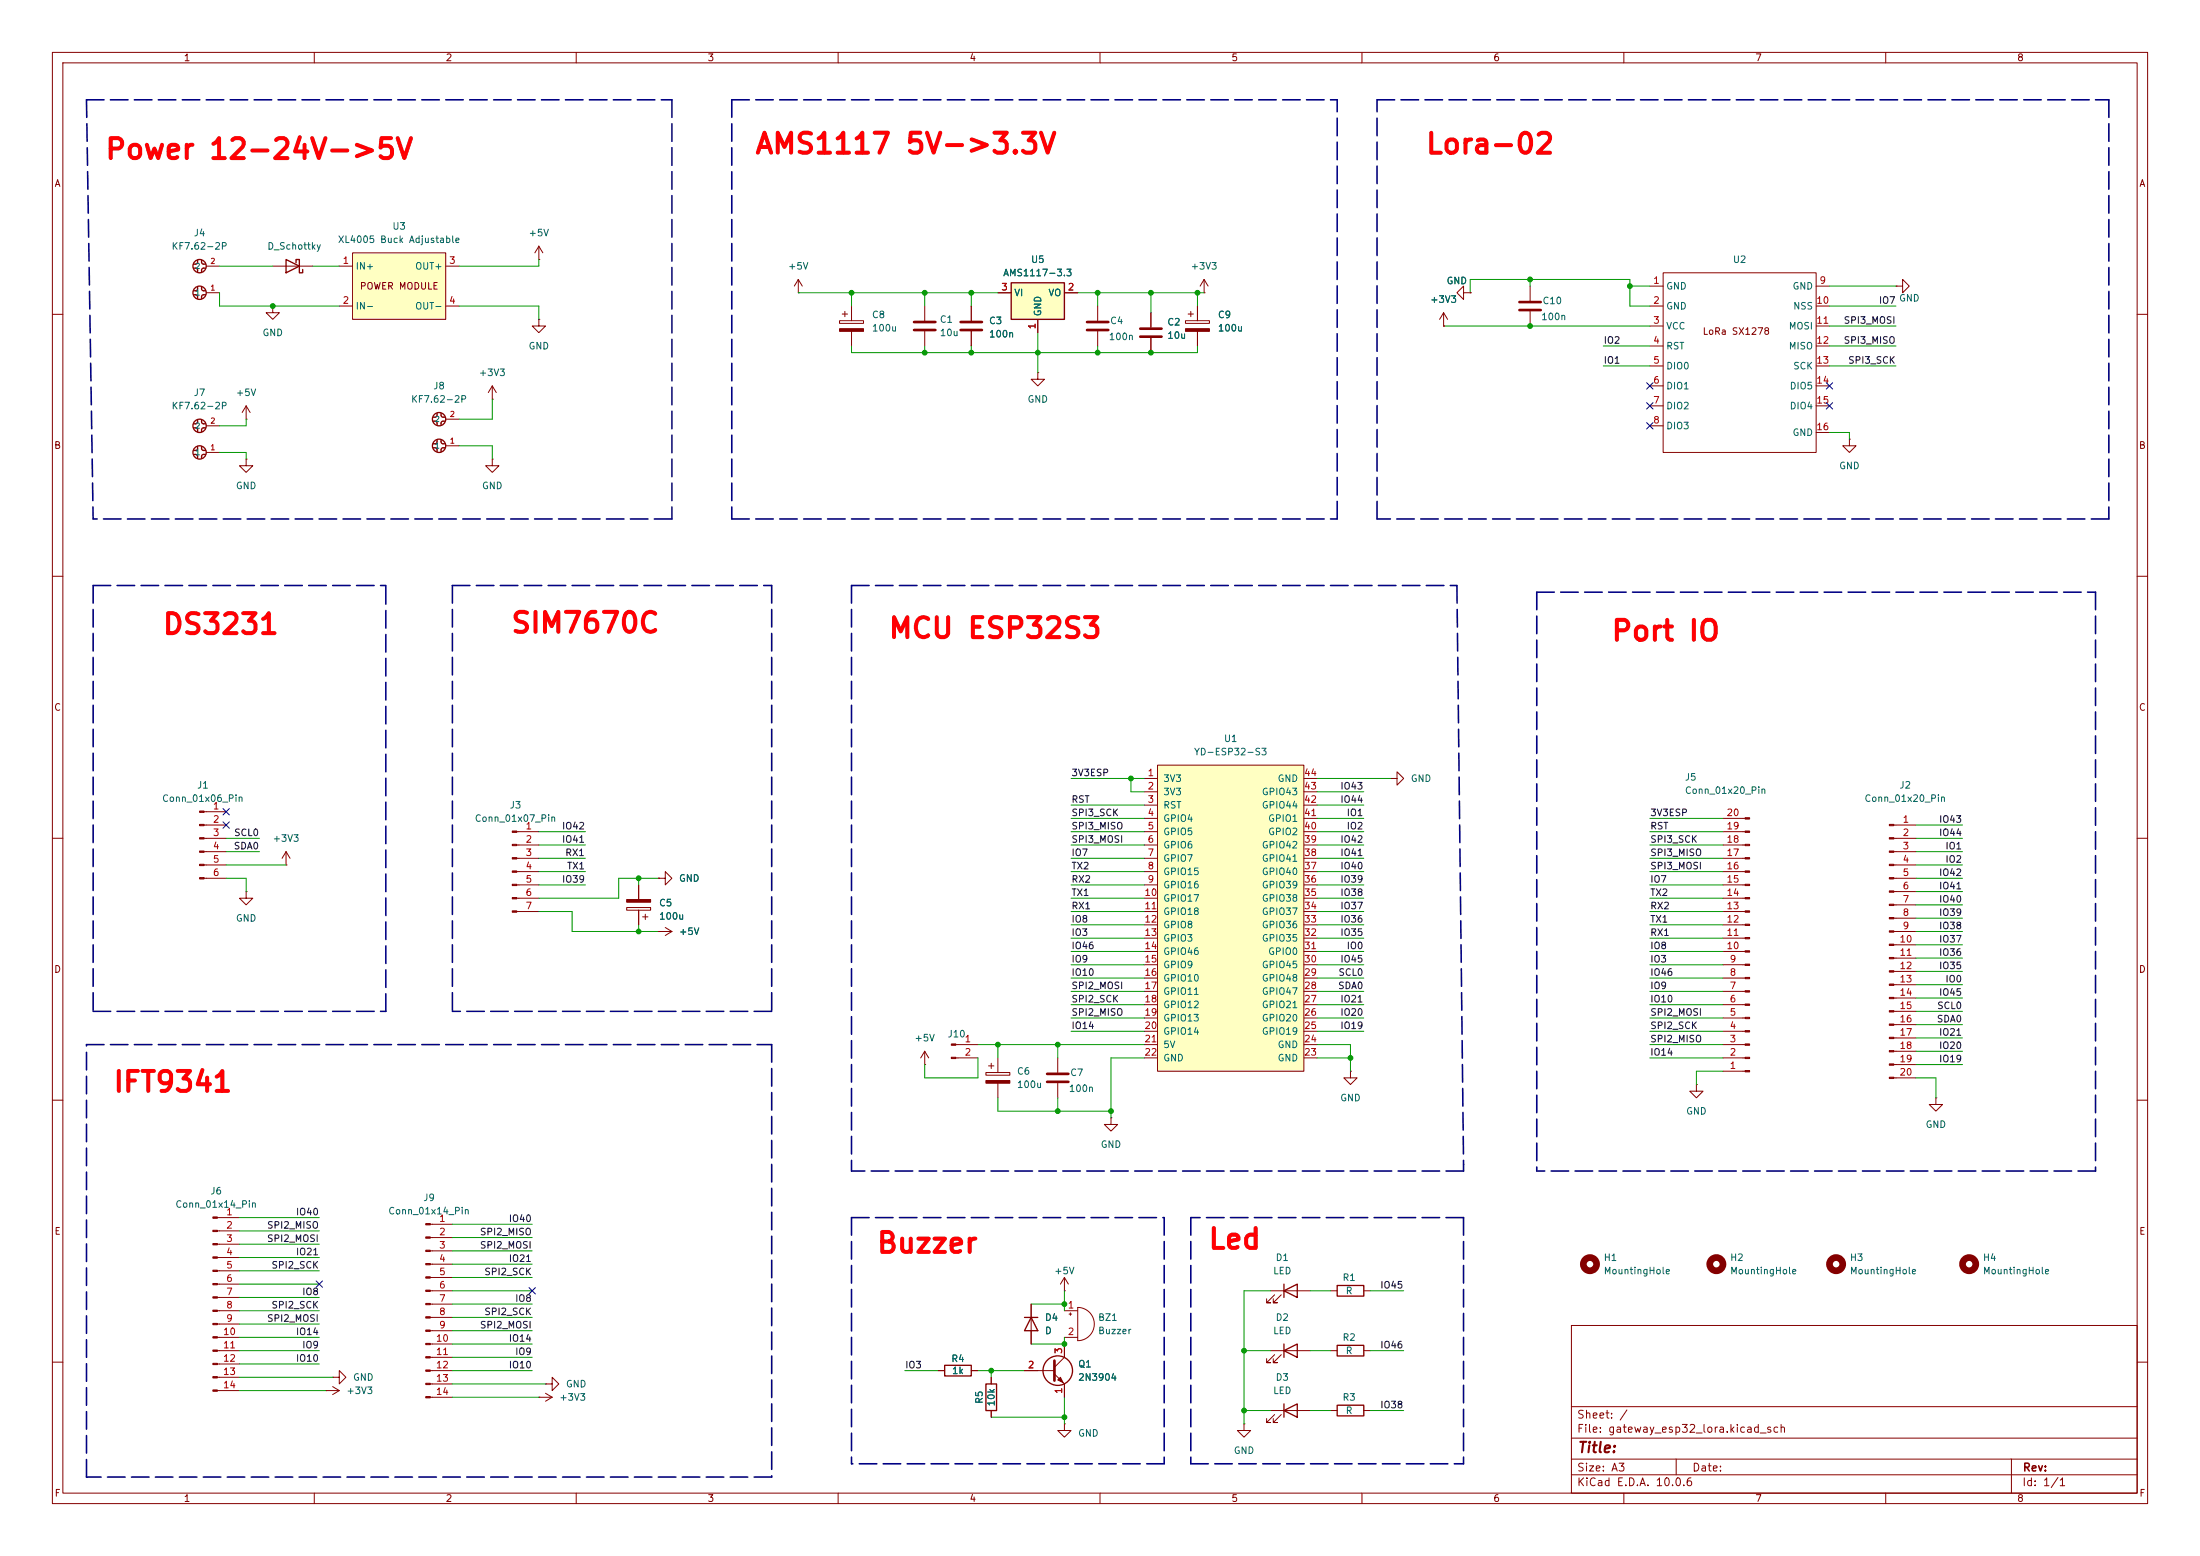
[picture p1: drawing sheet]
<svg xmlns="http://www.w3.org/2000/svg" width="420mm" height="297mm" viewBox="0 0 420 297" stroke-linecap="round" stroke-linejoin="round" font-family="sans-serif">
<g fill="none" stroke="#840000" stroke-width=".19">
<path d="M10 10h400v277h-400zM12 12h396v273h-396zM60 10v2M110 10v2M160 10v2M210 10v2M260 10v2M310 10v2M360 10v2M39.4 55.9h2.5M39.4 50.8h2.5M10 60h2"/>
<path d="M408 60h2M47 87.6v1.3h1.3l-1.3 1.3-1.3-1.3h1.3M47 87.6h.1M10 110h2M408 110h2M10 160h2M408 160h2M10 210h2M323.8 207v1.3h1.3l-1.3 1.3-1.2-1.3h1.2M323.8 207h.1M408 210h2M300 253h108v32h-108z"/>
<path d="M10 260h2M300 278.5h108M300 274.5h108M300 268.5h108M320 278.5v3M384 278.5v6.5M408 260h2M60 285v2M110 285v2M160 285v2M210 285v2M260 285v2"/>
<path d="M300 281.5h108M310 285v2M360 285v2"/>
</g>
<g fill="none" stroke="#840000" stroke-width=".25">
<path d="M37 56.3l.6 .1 .1 .6M37 51.2l.6 .1 .1 .6M37.7 54.7l-.1 .7-.6 .1M37.7 49.7l-.1 .6-.6 .1M38.5 54.7l.1 .7 .6 .1M38.5 49.7l.1 .6 .6 .1M39.2 56.3l-.6 .1-.1 .6M39.2 51.2l-.6 .1-.1 .6"/>
<circle cx="38.1" cy="55.9" r="1.27"/>
<circle cx="38.1" cy="50.8" r="1.27"/>
</g>
<path d="M67.3 48.3h17.8v12.7h-17.8z" fill="#ffffc2"/>
<g fill="none" stroke="#840000" stroke-width=".19">
<path d="M52.1 58.4v1.3h1.2l-1.2 1.3-1.3-1.3h1.3M52.1 58.4h.1M52.1 50.8h7.6M64.8 50.8h2.5M64.8 58.4h2.5M67.3 48.3h17.8v12.7h-17.8zM85.1 50.8h2.5M85.1 58.4h2.5M229.9 55.9h.1M229.9 53.3l-.8 1.3M229.9 53.3l.7 1.3M229.9 53.3v2.6"/>
<path d="M292.1 54.6v2.8M292.1 59.4v2.8M315 58.4h2.5M315 54.6h2.5M317.5 52.1h29.2v34.3h-29.2zM346.7 58.4h2.5M346.7 54.6h2.5M361.9 54.6h1.3v-1.3l1.3 1.3-1.3 1.3v-1.3M361.9 54.6h.1M47 77.5l-.8 1.2M47 77.5l.8 1.2M47 77.5v2.5"/>
<path d="M315 62.2h2.5M315 66h2.5M315 69.9h2.5M315 73.7h2.5M315 77.5h2.5M346.7 62.2h2.5M346.7 66h2.5M346.7 69.9h2.5M346.7 73.7h2.5M346.7 77.5h2.5M39.4 81.3h2.5M39.4 86.4h2.5"/>
<path d="M47 80h.1M85.1 85.1h2.5M85.1 80h2.5M315 81.3h2.5M346.7 82.6h2.5M125.7 177.8h.1M125.7 167.6h1.3v-1.2l1.3 1.2-1.3 1.3v-1.3M125.7 167.6h.1M125.7 177.8h2.6M127 177l1.3 .8M128.3 177.8l-1.3 .8M41.5 232.4h4.2"/>
<path d="M41.5 234.9h4.2M41.5 237.5h4.2M82.1 233.7h4.3M82.1 236.2h4.3M82.1 238.8h4.3M41.5 240h4.2M41.5 242.6h4.2M41.5 245.1h4.2M41.5 247.6h4.2M41.5 250.2h4.2M41.5 252.7h4.2M41.5 255.3h4.2"/>
<path d="M41.5 257.8h4.2M82.1 241.3h4.3M82.1 243.8h4.3M82.1 246.4h4.3M82.1 248.9h4.3M82.1 251.5h4.3M82.1 254h4.3M82.1 256.5h4.3M82.1 259.1h4.3M242.6 246.4h7.6M243.3 247.1l-1.5 1.6h.8h-.8v-.8M244.6 247.1l-1.5 1.6h.7h-.7v-.8"/>
<path d="M254 246.4h1.3M260.3 246.4h1.3M41.5 260.3h4.2M41.5 262.9h4.2M41.5 265.4h4.2M62.2 265.4h.1M62.2 265.4h2.6M63.5 262.9h1.3v-1.3l1.2 1.3-1.2 1.3v-1.3M63.5 262.9h.1M63.5 264.7l1.3 .7M64.8 265.4l-1.3 .8M82.1 261.6h4.3"/>
<path d="M82.1 264.2h4.3M82.1 266.7h4.3M102.9 266.7h.1M102.9 266.7h2.5M104.1 264.2h1.3v-1.3l1.3 1.3-1.3 1.2v-1.2M104.1 264.2h.1M104.1 265.9l1.3 .8M105.4 266.7l-1.3 .8"/>
</g>
<g fill="none" stroke="#840000" stroke-width=".25">
<path d="M54.6 49.5l2.5 1.3-2.5 1.3zM56.5 50.2v-.7h.6v2.6h.7v-.7M83.4 78.9l-.1 .6-.6 .1M84.2 78.9l.1 .6 .7 .1M37 86.7l.6 .2 .1 .6M37 81.7l.6 .1 .1 .6M37.7 85.2l-.1 .7-.6 .1M37.7 80.1l-.1 .7-.6 .1M38.5 85.2l.1 .7 .6 .1M38.5 80.1l.1 .7 .6 .1M39.2 86.7l-.6 .2-.1 .6M39.2 81.7l-.6 .1-.1 .6"/>
<path d="M82.7 85.5l.6 .1 .1 .6M82.7 80.4l.6 .1 .1 .7M83.4 83.9l-.1 .7-.6 .1M84.2 83.9l.1 .7 .7 .1M85 85.5l-.7 .1-.1 .6M85 80.4l-.7 .1-.1 .7M245.1 246.4l2.5-1.3v2.5zM245.1 245.1v2.5M255.3 245.4h5v2h-5z"/>
<circle cx="38.1" cy="86.4" r="1.27"/>
<circle cx="38.1" cy="81.3" r="1.27"/>
<circle cx="83.8" cy="80" r="1.27"/>
<circle cx="83.8" cy="85.1" r="1.27"/>
</g>
<g fill="#840000" stroke="#840000" stroke-width=".19">
<path d="M40.6 232.3h.9v.2h-.9z"/>
<path d="M40.6 234.8h.9v.3h-.9z"/>
<path d="M40.6 237.4h.9v.2h-.9z"/>
<path d="M40.6 239.9h.9v.3h-.9z"/>
<path d="M40.6 242.4h.9v.3h-.9z"/>
<path d="M40.6 245h.9v.2h-.9z"/>
<path d="M40.6 247.5h.9v.3h-.9z"/>
<path d="M40.6 250.1h.9v.2h-.9z"/>
<path d="M40.6 252.6h.9v.3h-.9z"/>
<path d="M40.6 255.1h.9v.3h-.9z"/>
<path d="M40.6 257.7h.9v.2h-.9z"/>
<path d="M40.6 260.2h.9v.3h-.9z"/>
<path d="M40.6 262.8h.9v.2h-.9z"/>
<path d="M40.6 265.3h.9v.3h-.9z"/>
<path d="M81.3 233.6h.8v.2h-.8z"/>
<path d="M81.3 236.1h.8v.2h-.8z"/>
<path d="M81.3 238.6h.8v.3h-.8z"/>
<path d="M81.3 241.2h.8v.2h-.8z"/>
<path d="M81.3 243.7h.8v.3h-.8z"/>
<path d="M81.3 246.3h.8v.2h-.8z"/>
<path d="M81.3 248.8h.8v.2h-.8z"/>
<path d="M81.3 251.3h.8v.3h-.8z"/>
<path d="M81.3 253.9h.8v.2h-.8z"/>
<path d="M81.3 256.4h.8v.3h-.8z"/>
<path d="M81.3 259h.8v.2h-.8z"/>
<path d="M81.3 261.5h.8v.2h-.8z"/>
<path d="M81.3 264h.8v.3h-.8z"/>
<path d="M81.3 266.6h.8v.2h-.8z"/>
</g>
<path d="M290.1 57.7h4M290.1 59.2h4" fill="none" stroke="#840000" stroke-width=".51"/>
<path d="M193 54h10.2v7h-10.2z" fill="#ffffc2"/>
<path d="M193 54h10.2v7h-10.2zM195.6 251.5h2.5M196.8 251.5l1.3 2.5h-2.5zM245.1 257.8l2.5-1.3v2.6zM245.1 256.5v2.6" fill="none" stroke="#840000" stroke-width=".25"/>
<g fill="none" stroke="#840000" stroke-width=".19">
<path d="M152.4 55.9h.1M152.4 53.3l-.8 1.3M152.4 53.3l.8 1.3M152.4 53.3v2.6M160.8 59.9h1M161.3 59.4v1.1M162.6 58.4v2.8M190.5 55.9h2.5M203.2 55.9h2.5M94 76.2h.1M94 73.7l-.8 1.2M94 73.7l.7 1.2"/>
<path d="M94 73.7v2.5M160.3 61.2h4.5v.5h-4.5zM162.6 63.2v2.8M198.1 61v2.5M39 154.9h4.2M39 157.5h4.2M98.7 158.8h4.2M39 160h4.2M39 162.6h4.2M39 165.1h4.2M39 167.6h4.2M47 170.2v1.3h1.3l-1.3 1.2-1.3-1.2h1.3"/>
<path d="M47 170.2h.1M54.6 165.1h.1M54.6 162.6l-.8 1.2M54.6 162.6l.8 1.2M54.6 162.6v2.5M98.7 161.3h4.2M98.7 163.8h4.2M98.7 166.4h4.2M98.7 168.9h4.2M98.7 171.5h4.2M98.7 174h4.2M119.6 173.2h4.6v.5h-4.6z"/>
<path d="M121.9 168.9v2.8M121.9 173.7v2.8M122.7 175h1M123.2 174.5v1M188.2 204.7h4.6v.5h-4.6zM188.7 203.5h1M189.2 202.9v1.1M190.5 201.9v2.8M190.5 206.8v2.8M201.9 201.9v2.8M201.9 206.8v2.8M212.1 213.4v1.2h1.3l-1.3 1.3-1.3-1.3h1.3"/>
<path d="M212.1 213.4h.1M196.8 248.9v7.6M203.2 246.4h.1M203.2 243.8l-.8 1.3M203.2 243.8l.8 1.3M203.2 243.8v2.6M242.6 257.8h7.6M243.3 258.6l-1.5 1.5h.8h-.8v-.8M244.6 258.6l-1.5 1.5h.7h-.7v-.8"/>
</g>
<g fill="#840000" stroke="#840000" stroke-width=".19">
<path d="M160.3 62.7h4.5v.5h-4.5z"/>
<path d="M119.6 171.7h4.6v.5h-4.6z"/>
<path d="M38.1 154.8h.9v.3h-.9z"/>
<path d="M38.1 157.4h.9v.2h-.9z"/>
<path d="M38.1 159.9h.9v.2h-.9z"/>
<path d="M38.1 162.4h.9v.3h-.9z"/>
<path d="M38.1 165h.9v.2h-.9z"/>
<path d="M38.1 167.5h.9v.3h-.9z"/>
<path d="M97.8 158.6h.9v.3h-.9z"/>
<path d="M97.8 161.2h.9v.2h-.9z"/>
<path d="M97.8 163.7h.9v.3h-.9z"/>
<path d="M97.8 166.2h.9v.3h-.9z"/>
<path d="M97.8 168.8h.9v.2h-.9z"/>
<path d="M97.8 171.3h.9v.3h-.9z"/>
<path d="M97.8 173.9h.9v.2h-.9z"/>
<path d="M188.2 206.2h4.6v.6h-4.6z"/>
</g>
<g fill="none" stroke="#840000" stroke-width="1.3">
<circle cx="350.5" cy="241.3" r="1.27"/>
<circle cx="375.9" cy="241.3" r="1.27"/>
</g>
<path d="M199.9 205h4.1M199.9 206.5h4.1" fill="none" stroke="#840000" stroke-width=".51"/>
<path d="M221 146.1h27.9v58.4h-27.9z" fill="#ffffc2"/>
<g fill="none" stroke="#840000" stroke-width=".19">
<path d="M102.9 49.5h.1M102.9 47l-.8 1.3M102.9 47l.7 1.3M102.9 47v2.5M176.5 58.4v2.8M185.4 58.4v2.8M190.5 55.9h2.5M203.2 55.9h2.5M209.5 58.4v2.8M219.7 59.7v2.8M226.8 59.9h1M227.3 59.4v1.1"/>
<path d="M228.6 58.4v2.8M275.6 59.7l-.8 1.3M275.6 59.7l.8 1.3M275.6 59.7v2.5M279.4 55.9v-1.3l-1.3 1.3 1.3 1.3v-1.3h1.3M280.7 55.9h.1M102.9 61v1.2h1.2l-1.2 1.3-1.3-1.3h1.3M102.9 61h.1M176.5 63.2v2.8M185.4 63.2v2.8M198.1 71.1v1.3h1.3l-1.3 1.3-1.3-1.3h1.3M198.1 71.1h.1"/>
<path d="M198.1 61v2.5M209.5 63.2v2.8M219.7 64.5v2.8M226.3 61.2h4.6v.5h-4.6zM228.6 63.2v2.8M275.6 62.2h.1M94 87.6v1.3h1.2l-1.2 1.3-1.3-1.3h1.3M94 87.6h.1M353.1 83.8v1.3h1.2l-1.2 1.3-1.3-1.3h1.3M353.1 83.8h.1M218.4 151.1h2.6M218.4 158.8h2.6"/>
<path d="M218.4 156.2h2.6M218.4 153.7h2.6M218.4 148.6h2.6M221 146.1h27.9v58.4h-27.9zM248.9 151.1h2.6M248.9 158.8h2.6M248.9 156.2h2.6M248.9 153.7h2.6M248.9 148.6h2.6M265.4 148.6h1.3v-1.3l1.3 1.3-1.3 1.3v-1.3M265.4 148.6h.1M328.9 158.8h4.2"/>
<path d="M328.9 156.2h4.2M361.5 157.5h4.3M121.9 168.9v2.8M121.9 173.7v2.8M125.7 177.8h.1M125.7 167.6h.1M218.4 161.3h2.6M218.4 163.8h2.6M218.4 166.4h2.6M218.4 168.9h2.6M218.4 171.5h2.6M218.4 174h2.6"/>
<path d="M218.4 176.5h2.6M218.4 179.1h2.6M248.9 161.3h2.6M248.9 163.8h2.6M248.9 166.4h2.6M248.9 168.9h2.6M248.9 171.5h2.6M248.9 174h2.6M248.9 176.5h2.6M248.9 179.1h2.6M328.9 161.3h4.2M328.9 163.8h4.2"/>
<path d="M328.9 166.4h4.2M328.9 168.9h4.2M328.9 171.5h4.2M328.9 174h4.2M328.9 176.5h4.2M328.9 179.1h4.2M361.5 160h4.3M361.5 162.6h4.3M361.5 165.1h4.3M361.5 167.6h4.3M361.5 170.2h4.3M361.5 172.7h4.3"/>
<path d="M361.5 175.3h4.3M361.5 177.8h4.3M182.5 199.4h4.2M218.4 181.6h2.6M218.4 194.3h2.6M218.4 199.4h2.6M218.4 184.2h2.6M218.4 186.7h2.6M218.4 189.2h2.6M218.4 191.8h2.6M218.4 196.9h2.6M248.9 181.6h2.6"/>
<path d="M248.9 194.3h2.6M248.9 199.4h2.6M248.9 184.2h2.6M248.9 186.7h2.6M248.9 189.2h2.6M248.9 191.8h2.6M248.9 196.9h2.6M328.9 181.6h4.2M328.9 194.3h4.2M328.9 199.4h4.2M328.9 184.2h4.2M328.9 186.7h4.2"/>
<path d="M328.9 189.2h4.2M328.9 191.8h4.2M328.9 196.9h4.2M361.5 180.3h4.3M361.5 182.9h4.3M361.5 185.4h4.3M361.5 188h4.3M361.5 190.5h4.3M361.5 193h4.3M361.5 195.6h4.3M361.5 198.1h4.3M176.5 203.2h.1"/>
<path d="M176.5 200.7l-.7 1.2M176.5 200.7l.8 1.2M176.5 200.7v2.5M182.5 201.9h4.2M218.4 201.9h2.6M248.9 201.9h2.6M257.8 204.5v1.2h1.3l-1.3 1.3-1.3-1.3h1.3M257.8 204.5h.1M328.9 201.9h4.2M328.9 204.5h4.2M361.5 200.7h4.3M361.5 203.2h4.3"/>
<path d="M361.5 205.7h4.3M369.6 209.6v1.2h1.2l-1.2 1.3-1.3-1.3h1.3M369.6 209.6h.1M196.8 248.9v2.6M196.8 254v2.5M203.2 250.2h2.5M203.2 255.3h2.5M203.2 256.5v2.6l-1.9 1.9M204.1 250.8h.5M204.3 250.6v.5M205.7 249.6a3.2 3.2 0 0 1 3.2 3.1 3.2 3.2 0 0 1-3.2 3.2zM254 257.8h1.3"/>
<path d="M260.3 257.8h1.3M179.1 261.6h1.2M185.4 261.6h1.3M189.2 262.9v1.3M189.2 269.2v1.3M195.6 261.6h5.7M201.3 262.3l1.9 1.9v2.5M203.2 271.8v1.2h1.3l-1.3 1.3-1.3-1.3h1.3M203.2 271.8h.1M237.5 271.8v1.2h1.3l-1.3 1.3-1.3-1.3h1.3M237.5 271.8h.1M242.6 269.2h7.6"/>
<path d="M243.3 270l-1.5 1.5h.8h-.8v-.7M244.6 270l-1.5 1.5h.7h-.7v-.7M254 269.2h1.3M260.3 269.2h1.3"/>
</g>
<g fill="#840000" stroke="#840000" stroke-width=".19">
<path d="M181.6 199.3h.9v.2h-.9z"/>
<path d="M181.6 201.8h.9v.3h-.9z"/>
<path d="M201.9 263.4l.5-.5 .5 1z"/>
<path d="M226.3 62.7h4.6v.5h-4.6z"/>
<path d="M333.1 204.3h.9v.3h-.9z"/>
<path d="M333.1 201.8h.9v.3h-.9z"/>
<path d="M333.1 199.3h.9v.2h-.9z"/>
<path d="M333.1 196.7h.9v.3h-.9z"/>
<path d="M333.1 194.2h.9v.2h-.9z"/>
<path d="M333.1 191.6h.9v.3h-.9z"/>
<path d="M333.1 189.1h.9v.3h-.9z"/>
<path d="M333.1 186.6h.9v.2h-.9z"/>
<path d="M333.1 184h.9v.3h-.9z"/>
<path d="M333.1 181.5h.9v.2h-.9z"/>
<path d="M333.1 178.9h.9v.3h-.9z"/>
<path d="M333.1 176.4h.9v.3h-.9z"/>
<path d="M333.1 173.9h.9v.2h-.9z"/>
<path d="M333.1 171.3h.9v.3h-.9z"/>
<path d="M333.1 168.8h.9v.2h-.9z"/>
<path d="M333.1 166.2h.9v.3h-.9z"/>
<path d="M333.1 163.7h.9v.3h-.9z"/>
<path d="M333.1 161.2h.9v.2h-.9z"/>
<path d="M333.1 158.6h.9v.3h-.9z"/>
<path d="M333.1 156.1h.9v.2h-.9z"/>
<path d="M360.7 157.4h.8v.2h-.8z"/>
<path d="M360.7 159.9h.8v.2h-.8z"/>
<path d="M360.7 162.4h.8v.3h-.8z"/>
<path d="M360.7 165h.8v.2h-.8z"/>
<path d="M360.7 167.5h.8v.3h-.8z"/>
<path d="M360.7 170.1h.8v.2h-.8z"/>
<path d="M360.7 172.6h.8v.2h-.8z"/>
<path d="M360.7 175.1h.8v.3h-.8z"/>
<path d="M360.7 177.7h.8v.2h-.8z"/>
<path d="M360.7 180.2h.8v.3h-.8z"/>
<path d="M360.7 182.8h.8v.2h-.8z"/>
<path d="M360.7 185.3h.8v.2h-.8z"/>
<path d="M360.7 187.8h.8v.3h-.8z"/>
<path d="M360.7 190.4h.8v.2h-.8z"/>
<path d="M360.7 192.9h.8v.3h-.8z"/>
<path d="M360.7 195.5h.8v.2h-.8z"/>
<path d="M360.7 198h.8v.2h-.8z"/>
<path d="M360.7 200.5h.8v.3h-.8z"/>
<path d="M360.7 203.1h.8v.2h-.8z"/>
<path d="M360.7 205.6h.8v.3h-.8z"/>
</g>
<g fill="none" stroke="#840000" stroke-width=".25">
<path d="M255.3 256.8h5v2h-5zM180.3 260.6h5.1v2h-5.1zM188.2 264.2h2v5h-2zM245.1 269.2l2.5-1.2v2.5zM245.1 268v2.5M255.3 268.2h5v2.1h-5z"/>
<circle cx="201.9" cy="261.6" r="2.82"/>
</g>
<path d="M174.5 61.5h4.1M174.5 63h4.1M183.4 61.5h4.1M183.4 63h4.1M207.5 61.5h4.1M207.5 63h4.1M217.7 62.7h4M217.7 64.3h4M201.3 259.7v3.8" fill="none" stroke="#840000" stroke-width=".51"/>
<g fill="none" stroke="#840000" stroke-width="1.3">
<circle cx="303.5" cy="241.3" r="1.27"/>
<circle cx="327.7" cy="241.3" r="1.27"/>
</g>
<g fill="none" stroke="#000084" stroke-width=".3" stroke-dasharray="3.4 1.2">
<path d="M16.5 19.1h111.8M16.5 19.1l1.3 80M128.3 19.1v80M139.7 19.1v80M139.7 19.1h115.6M262.9 19.1h139.7M402.6 19.1v80M128.3 99.1h-110.5M139.7 99.1h115.6M255.3 99.1v-80M262.9 99.1v-80M402.6 99.1h-139.7"/>
<path d="M17.8 111.8h55.9M17.8 111.8v81.2M86.4 111.8h60.9M86.4 111.8v81.2M147.3 111.8v81.2M162.6 111.8h115.5M162.6 111.8v111.7M278.1 111.8l1.3 110.4M293.4 113h106.6M293.4 113v110.5M400 113v110.5M16.5 199.4h130.8"/>
<path d="M17.8 193h55.9M73.7 193v-81.2M147.3 199.4v82.5M147.3 193h-60.9M162.6 232.4h59.6M162.6 232.4v47M222.2 232.4v47M227.3 232.4v47M279.4 223.5h-116.8M279.4 232.4h-52.1M279.4 232.4v47M279.4 222.2v1.3"/>
<path d="M400 223.5h-106.6M222.2 279.4h-59.6M227.3 279.4h52.1M16.5 281.9v-82.5M147.3 281.9h-130.8"/>
</g>
<g fill="none" stroke="#009600" stroke-width=".19">
<path d="M41.9 55.9v2.5h22.9M41.9 50.8h10.2M59.7 50.8h5.1M87.6 58.4h15.3v2.6M102.9 49.5v1.3h-15.3M152.4 55.9h38.1M162.6 55.9v2.5M176.5 55.9v2.5M185.4 55.9v2.5M205.7 55.9h24.2M209.5 55.9v2.5M219.7 55.9v3.8"/>
<path d="M228.6 55.9v2.5M280.7 55.9v-2.6h30.4v5.1h3.9M292.1 53.3v1.3M311.1 54.6h3.9M349.2 58.4h12.7M349.2 54.6h12.7M94 76.2v3.8h-6.4M162.6 66v1.3h66v-1.3M176.5 66v1.3M185.4 66v1.3M198.1 63.5v7.6M209.5 66v1.3"/>
<path d="M275.6 62.2h39.4M306.1 66h8.9M306.1 69.9h8.9M349.2 62.2h12.7M349.2 66h12.7M349.2 69.9h12.7M41.9 86.4h5.1v1.2M47 80v1.3h-5.1M87.6 85.1h6.4v2.5M349.2 82.6h3.9v1.2M102.9 158.8h8.9M204.5 158.8h13.9"/>
<path d="M204.5 153.7h13.9M204.5 156.2h13.9M204.5 148.6h13.9M215.9 148.6v2.5h2.5M251.5 158.8h8.8M251.5 153.7h8.8M251.5 151.1h8.8M251.5 156.2h8.8M251.5 148.6h13.9M315 158.8h13.9M315 156.2h13.9M365.8 157.5h8.8"/>
<path d="M43.2 165.1h11.4M43.2 167.6h3.8v2.6M43.2 160h6.3M43.2 162.6h6.3M102.9 174h6.3v3.8h16.5M102.9 168.9h8.9M102.9 166.4h8.9M102.9 163.8h8.9M102.9 161.3h8.9M121.9 167.6v1.3M121.9 176.5v1.3M125.7 167.6h-7.6v3.9h-15.2"/>
<path d="M204.5 174h13.9M204.5 171.5h13.9M204.5 168.9h13.9M204.5 166.4h13.9M204.5 163.8h13.9M204.5 161.3h13.9M204.5 176.5h13.9M204.5 179.1h13.9M251.5 174h8.8M251.5 171.5h8.8M251.5 168.9h8.8M251.5 166.4h8.8"/>
<path d="M251.5 163.8h8.8M251.5 161.3h8.8M251.5 176.5h8.8M251.5 179.1h8.8M315 174h13.9M315 171.5h13.9M315 168.9h13.9M315 166.4h13.9M315 163.8h13.9M315 161.3h13.9M315 176.5h13.9M315 179.1h13.9"/>
<path d="M365.8 165.1h8.8M365.8 177.8h8.8M365.8 167.6h8.8M365.8 160h8.8M365.8 162.6h8.8M365.8 172.7h8.8M365.8 175.3h8.8M365.8 170.2h8.8M186.7 199.4h31.7M190.5 199.4v2.5M201.9 199.4v2.5M204.5 191.8h13.9"/>
<path d="M204.5 196.9h13.9M204.5 186.7h13.9M204.5 189.2h13.9M204.5 181.6h13.9M204.5 184.2h13.9M204.5 194.3h13.9M251.5 191.8h8.8M251.5 196.9h8.8M251.5 199.4h6.3v5.1M251.5 186.7h8.8M251.5 189.2h8.8M251.5 181.6h8.8"/>
<path d="M251.5 184.2h8.8M251.5 194.3h8.8M315 191.8h13.9M315 196.9h13.9M315 199.4h13.9M315 186.7h13.9M315 189.2h13.9M315 181.6h13.9M315 184.2h13.9M315 194.3h13.9M365.8 188h8.8M365.8 193h8.8"/>
<path d="M365.8 198.1h8.8M365.8 180.3h8.8M365.8 182.9h8.8M365.8 185.4h8.8M365.8 190.5h8.8M365.8 195.6h8.8M186.7 201.9v3.8h-10.2v-2.5M190.5 209.6v2.5h21.6M201.9 209.6v2.5M218.4 201.9h-6.3v11.5M251.5 201.9h6.3M315 201.9h13.9"/>
<path d="M328.9 204.5h-5.1v2.5M365.8 200.7h8.8M365.8 205.7h3.8v3.9M365.8 203.2h8.8M45.7 237.5h15.3M45.7 234.9h15.3M45.7 232.4h15.3M86.4 238.8h15.2M86.4 233.7h15.2M86.4 236.2h15.2M45.7 245.1h15.3M45.7 240h15.3"/>
<path d="M45.7 242.6h15.3M45.7 257.8h15.3M45.7 252.7h15.3M45.7 250.2h15.3M45.7 255.3h15.3M45.7 247.6h15.3M86.4 256.5h15.2M86.4 241.3h15.2M86.4 243.8h15.2M86.4 251.5h15.2M86.4 248.9h15.2M86.4 254h15.2"/>
<path d="M86.4 246.4h15.2M86.4 259.1h15.2M196.8 248.9h6.4M203.2 255.3v1.2h-6.4M203.2 246.4v3.8M237.5 257.8h5.1M242.6 246.4h-5.1v25.4M250.2 257.8h3.8M250.2 246.4h3.8M261.6 257.8h6.4M261.6 246.4h6.4M45.7 260.3h15.3"/>
<path d="M45.7 262.9h17.8M45.7 265.4h16.5M86.4 261.6h15.2M86.4 264.2h17.7M86.4 266.7h16.5M172.7 261.6h6.4M186.7 261.6h8.9M189.2 270.5h14M189.2 261.6v1.3M203.2 266.7v5.1M237.5 269.2h5.1M250.2 269.2h3.8"/>
<path d="M261.6 269.2h6.4"/>
</g>
<g fill="none" stroke="#000084" stroke-width=".19">
<path d="M314.4 73.1l1.2 1.2M314.4 76.9l1.2 1.2M315.6 73.1l-1.2 1.2M315.6 76.9l-1.2 1.2M348.6 76.9l1.3 1.2M348.6 73.1l1.3 1.2M349.9 76.9l-1.3 1.2M349.9 73.1l-1.3 1.2M314.4 80.7l1.2 1.2M315.6 80.7l-1.2 1.2M42.6 156.9l1.2 1.2M42.6 154.3l1.2 1.2"/>
<path d="M43.8 156.9l-1.2 1.2M43.8 154.3l-1.2 1.2M60.4 244.5l1.2 1.2M61.6 244.5l-1.2 1.2M101 245.8l1.2 1.2M102.2 245.8l-1.2 1.2"/>
</g>
<g fill="#009600" stroke="#009600" stroke-width=".19">
<circle cx="121.9" cy="177.8" r=".46"/>
<circle cx="203.2" cy="248.9" r=".46"/>
<circle cx="189.2" cy="261.6" r=".46"/>
<circle cx="203.2" cy="270.5" r=".46"/>
<circle cx="237.5" cy="257.8" r=".46"/>
<circle cx="237.5" cy="269.2" r=".46"/>
<circle cx="203.2" cy="256.5" r=".46"/>
<circle cx="311.1" cy="54.6" r=".46"/>
<circle cx="219.7" cy="67.3" r=".46"/>
<circle cx="209.5" cy="67.3" r=".46"/>
<circle cx="209.5" cy="55.9" r=".46"/>
<circle cx="185.4" cy="55.9" r=".46"/>
<circle cx="52.1" cy="58.4" r=".46"/>
<circle cx="121.9" cy="167.6" r=".46"/>
<circle cx="201.9" cy="199.4" r=".46"/>
<circle cx="212.1" cy="212.1" r=".46"/>
<circle cx="201.9" cy="212.1" r=".46"/>
<circle cx="190.5" cy="199.4" r=".46"/>
<circle cx="257.8" cy="201.9" r=".46"/>
<circle cx="215.9" cy="148.6" r=".46"/>
<circle cx="176.5" cy="55.9" r=".46"/>
<circle cx="228.6" cy="55.9" r=".46"/>
<circle cx="198.1" cy="67.3" r=".46"/>
<circle cx="176.5" cy="67.3" r=".46"/>
<circle cx="185.4" cy="67.3" r=".46"/>
<circle cx="162.6" cy="55.9" r=".46"/>
<circle cx="219.7" cy="55.9" r=".46"/>
<circle cx="292.1" cy="62.2" r=".46"/>
<circle cx="292.1" cy="53.3" r=".46"/>
</g>
<g font-size="3.8" fill="#ff0003">
<text x="19.8" y="31.3">Power 12-24V-&gt;5V</text>
<text x="143.9" y="30.3">AMS1117 5V-&gt;3.3V</text>
<text x="271.9" y="30.3">Lora-02</text>
<text x="30.8" y="122">DS3231</text>
<text x="97.3" y="121.8">SIM7670C</text>
<text x="169.4" y="122.8">MCU ESP32S3</text>
<text x="307.4" y="123.3">Port IO</text>
<text x="21.4" y="209.4">IFT9341</text>
<text x="230.4" y="239.4">Led</text>
<text x="167.1" y="240.1">Buzzer</text>
</g>
<text font-size="2" fill="#840000" x="301" y="277.8">Title:</text>
<g font-size="1.5" fill="#840000">
<text x="300.9" y="273.8">File: gateway_esp32_lora.kicad_sch</text>
<text x="300.9" y="271.1">Sheet: /</text>
<text x="300.9" y="281.2">Size: A3</text>
<text x="322.9" y="281.2">Date:</text>
<text x="386" y="281.2">Rev:</text>
<text x="300.9" y="284">KiCad E.D.A. 10.0.6</text>
<text x="385.9" y="284">Id: 1/1</text>
</g>
<g font-size="1.3" fill="#840000">
<text x="35" y="12">1</text>
<text x="85" y="12">2</text>
<text x="135" y="12">3</text>
<text x="185" y="12">4</text>
<text x="235" y="12">5</text>
<text x="285" y="12">6</text>
<text x="335" y="12">7</text>
<text x="385" y="12">8</text>
<text x="10.3" y="36">A</text>
<text x="408.3" y="36">A</text>
<text x="68.6" y="55.6">POWER MODULE</text>
<text x="324.9" y="64.2">LoRa SX1278</text>
<text x="10.2" y="86">B</text>
<text x="408.2" y="86">B</text>
<text x="10.2" y="136">C</text>
<text x="408.2" y="136">C</text>
<text x="10.2" y="186">D</text>
<text x="408.2" y="186">D</text>
<text x="10.3" y="236">E</text>
<text x="408.3" y="236">E</text>
<text x="10.3" y="286">F</text>
<text x="35" y="287">1</text>
<text x="85" y="287">2</text>
<text x="135" y="287">3</text>
<text x="185" y="287">4</text>
<text x="235" y="287">5</text>
<text x="285" y="287">6</text>
<text x="335" y="287">7</text>
<text x="385" y="287">8</text>
<text x="408.3" y="286">F</text>
</g>
<g font-size="1.3" fill="#006464">
<text x="32.7" y="48">KF7.62-2P</text>
<text x="36.9" y="45.4">J4</text>
<text x="50.9" y="48">D_Schottky</text>
<text x="64.4" y="46.7">XL4005 Buck Adjustable</text>
<text x="74.8" y="44.1">U3</text>
<text x="100.8" y="45.4">+5V</text>
<text x="67.8" y="51.8">IN+</text>
<text x="79.2" y="51.8">OUT+</text>
<text x="150.3" y="51.8">+5V</text>
<text x="191.4" y="53">AMS1117-3.3</text>
<text x="196.7" y="50.5">U5</text>
<text x="227.2" y="51.8">+3V3</text>
<text x="330.7" y="50.5">U2</text>
<text x="67.8" y="59.4">IN-</text>
<text x="79.2" y="59.4">OUT-</text>
<text x="193.5" y="56.8">VI</text>
<text x="200" y="56.8">VO</text>
<text x="272.9" y="58.1">+3V3</text>
<text x="276.1" y="54.6">GND</text>
<text x="294.4" y="58.4">C10</text>
<text x="318" y="55.6">GND</text>
<text x="318" y="59.4">GND</text>
<text x="342.1" y="55.6">GND</text>
<text x="342.2" y="59.4">NSS</text>
<text x="362.4" y="57.9">GND</text>
<text x="50" y="64.5">GND</text>
<text x="166.4" y="61">C8</text>
<text x="166.4" y="63.6">100u</text>
<text x="179.3" y="61.9">C1</text>
<text x="179.3" y="64.5">10u</text>
<text x="188.7" y="62.2">C3</text>
<text x="188.7" y="64.7">100n</text>
<text x="199.1" y="60.5" transform="rotate(-90 199.1 60.5)">GND</text>
<text x="211.6" y="65.2">100n</text>
<text x="211.8" y="62.2">C4</text>
<text x="222.7" y="62.4">C2</text>
<text x="222.7" y="65">10u</text>
<text x="232.4" y="61">C9</text>
<text x="232.4" y="63.6">100u</text>
<text x="294.1" y="61.4">100n</text>
<text x="318" y="63.2">VCC</text>
<text x="341.4" y="63.2">MOSI</text>
<text x="100.8" y="67">GND</text>
<text x="318" y="67">RST</text>
<text x="318" y="70.8">DIO0</text>
<text x="341.4" y="67">MISO</text>
<text x="342.2" y="70.8">SCK</text>
<text x="36.9" y="75.9">J7</text>
<text x="44.9" y="75.9">+5V</text>
<text x="78.4" y="77.2">KF7.62-2P</text>
<text x="82.6" y="74.6">J8</text>
<text x="91.3" y="72.1">+3V3</text>
<text x="196.1" y="77.2">GND</text>
<text x="318" y="74.6">DIO1</text>
<text x="341.6" y="74.6">DIO5</text>
<text x="32.7" y="78.4">KF7.62-2P</text>
<text x="318" y="78.4">DIO2</text>
<text x="318" y="82.2">DIO3</text>
<text x="341.6" y="78.4">DIO4</text>
<text x="342.1" y="83.5">GND</text>
<text x="351" y="89.9">GND</text>
<text x="44.9" y="93.7">GND</text>
<text x="91.9" y="93.7">GND</text>
<text x="233.6" y="141.9">U1</text>
<text x="222" y="149.6">3V3</text>
<text x="227.8" y="144.5">YD-ESP32-S3</text>
<text x="243.8" y="149.6">GND</text>
<text x="269.2" y="149.6">GND</text>
<text x="321.5" y="149.3">J5</text>
<text x="30.8" y="153.4">Conn_01x06_Pin</text>
<text x="37.5" y="150.8">J1</text>
<text x="97.2" y="154.6">J3</text>
<text x="222" y="152.1">3V3</text>
<text x="222" y="154.6">RST</text>
<text x="240.8" y="154.6">GPIO44</text>
<text x="240.8" y="152.1">GPIO43</text>
<text x="321.5" y="151.8">Conn_01x20_Pin</text>
<text x="355.8" y="153.4">Conn_01x20_Pin</text>
<text x="362.5" y="150.8">J2</text>
<text x="51.9" y="161">+3V3</text>
<text x="90.5" y="157.2">Conn_01x07_Pin</text>
<text x="222" y="157.2">GPIO4</text>
<text x="222" y="159.7">GPIO5</text>
<text x="242" y="159.7">GPIO2</text>
<text x="242" y="157.2">GPIO1</text>
<text x="222" y="162.3">GPIO6</text>
<text x="222" y="164.8">GPIO7</text>
<text x="222" y="167.3">GPIO15</text>
<text x="240.8" y="162.3">GPIO42</text>
<text x="240.8" y="167.3">GPIO40</text>
<text x="240.8" y="164.8">GPIO41</text>
<text x="125.7" y="173.3">C5</text>
<text x="129.5" y="168.6">GND</text>
<text x="222" y="169.9">GPIO16</text>
<text x="222" y="172.4">GPIO17</text>
<text x="240.8" y="172.4">GPIO38</text>
<text x="240.8" y="169.9">GPIO39</text>
<text x="44.9" y="176.2">GND</text>
<text x="125.7" y="175.8">100u</text>
<text x="129.5" y="178.8">+5V</text>
<text x="222" y="175">GPIO18</text>
<text x="222" y="177.5">GPIO8</text>
<text x="240.8" y="177.5">GPIO36</text>
<text x="240.8" y="175">GPIO37</text>
<text x="222" y="182.6">GPIO46</text>
<text x="222" y="180">GPIO3</text>
<text x="222" y="185.1">GPIO9</text>
<text x="240.8" y="185.1">GPIO45</text>
<text x="240.8" y="180">GPIO35</text>
<text x="242" y="182.6">GPIO0</text>
<text x="222" y="187.7">GPIO10</text>
<text x="222" y="190.2">GPIO11</text>
<text x="240.8" y="190.2">GPIO47</text>
<text x="240.8" y="187.7">GPIO48</text>
<text x="222" y="195.3">GPIO13</text>
<text x="222" y="192.7">GPIO12</text>
<text x="222" y="197.8">GPIO14</text>
<text x="240.8" y="197.8">GPIO19</text>
<text x="240.8" y="195.3">GPIO20</text>
<text x="240.8" y="192.7">GPIO21</text>
<text x="174.5" y="199.1">+5V</text>
<text x="180.8" y="198.3">J10</text>
<text x="222" y="202.9">GND</text>
<text x="222" y="200.4">5V</text>
<text x="243.8" y="202.9">GND</text>
<text x="243.8" y="200.4">GND</text>
<text x="194" y="205.4">C6</text>
<text x="194" y="208">100u</text>
<text x="203.9" y="208.7">100n</text>
<text x="204.2" y="205.7">C7</text>
<text x="255.7" y="210.5">GND</text>
<text x="321.8" y="213.1">GND</text>
<text x="367.5" y="215.6">GND</text>
<text x="210" y="219.4">GND</text>
<text x="33.4" y="230.8">Conn_01x14_Pin</text>
<text x="40.1" y="228.3">J6</text>
<text x="74" y="232.1">Conn_01x14_Pin</text>
<text x="80.7" y="229.6">J9</text>
<text x="201.1" y="243.5">+5V</text>
<text x="242.9" y="243.5">LED</text>
<text x="243.4" y="241">D1</text>
<text x="256.2" y="244.8">R1</text>
<text x="306.1" y="241">H1</text>
<text x="306.1" y="243.5">MountingHole</text>
<text x="330.2" y="241">H2</text>
<text x="330.2" y="243.5">MountingHole</text>
<text x="353" y="241">H3</text>
<text x="353" y="243.5">MountingHole</text>
<text x="378.4" y="241">H4</text>
<text x="378.4" y="243.5">MountingHole</text>
<text x="256.8" y="247.3">R</text>
<text x="199.4" y="252.4">D4</text>
<text x="199.4" y="255">D</text>
<text x="209.5" y="252.4">BZ1</text>
<text x="209.5" y="255">Buzzer</text>
<text x="242.9" y="255">LED</text>
<text x="243.4" y="252.4">D2</text>
<text x="256.2" y="256.2">R2</text>
<text x="67.3" y="263.9">GND</text>
<text x="181.5" y="260.3">R4</text>
<text x="181.6" y="262.6">1k</text>
<text x="205.7" y="261.3">Q1</text>
<text x="205.7" y="263.9">2N3904</text>
<text x="243.4" y="263.9">D3</text>
<text x="256.8" y="258.8">R</text>
<text x="66" y="266.4">+3V3</text>
<text x="106.7" y="267.7">+3V3</text>
<text x="107.9" y="265.1">GND</text>
<text x="187.9" y="268.1" transform="rotate(-90 187.9 268.1)">R5</text>
<text x="190.2" y="268.6" transform="rotate(-90 190.2 268.6)">10k</text>
<text x="242.9" y="266.4">LED</text>
<text x="256.2" y="267.7">R3</text>
<text x="205.7" y="274.5">GND</text>
<text x="256.8" y="270.2">R</text>
<text x="235.4" y="277.8">GND</text>
</g>
<g font-size="1.3" fill="#a90000">
<text x="65.3" y="50.7">1</text>
<text x="85.6" y="50.7">3</text>
<text x="65.3" y="58.3">2</text>
<text x="85.6" y="58.3">4</text>
<text x="191" y="55.7">3</text>
<text x="203.7" y="55.7">2</text>
<text x="315.5" y="54.5">1</text>
<text x="315.5" y="58.3">2</text>
<text x="346.6" y="58.3">10</text>
<text x="347.2" y="54.5">9</text>
<text x="198" y="63" transform="rotate(-90 198 63)">1</text>
<text x="315.5" y="62.1">3</text>
<text x="315.5" y="65.9">4</text>
<text x="346.6" y="62.1">11</text>
<text x="346.6" y="65.9">12</text>
<text x="315.5" y="69.7">5</text>
<text x="346.6" y="69.7">13</text>
<text x="315.5" y="73.5">6</text>
<text x="315.5" y="77.3">7</text>
<text x="346.6" y="73.5">14</text>
<text x="346.6" y="77.3">15</text>
<text x="315.5" y="81.1">8</text>
<text x="346.6" y="82.4">16</text>
<text x="219" y="148.5">1</text>
<text x="248.9" y="148.5">44</text>
<text x="40.5" y="154.8">1</text>
<text x="219" y="151">2</text>
<text x="219" y="153.5">3</text>
<text x="248.9" y="153.5">42</text>
<text x="248.9" y="151">43</text>
<text x="40.5" y="157.3">2</text>
<text x="40.5" y="159.9">3</text>
<text x="100.2" y="158.6">1</text>
<text x="100.2" y="161.2">2</text>
<text x="219" y="156.1">4</text>
<text x="219" y="158.6">5</text>
<text x="219" y="161.2">6</text>
<text x="248.9" y="161.2">39</text>
<text x="248.9" y="158.6">40</text>
<text x="248.9" y="156.1">41</text>
<text x="329.5" y="161.2">18</text>
<text x="329.5" y="158.6">19</text>
<text x="329.5" y="156.1">20</text>
<text x="363.1" y="157.3">1</text>
<text x="363.1" y="159.9">2</text>
<text x="40.5" y="162.4">4</text>
<text x="40.5" y="165">5</text>
<text x="40.5" y="167.5">6</text>
<text x="100.2" y="163.7">3</text>
<text x="100.2" y="166.2">4</text>
<text x="219" y="163.7">7</text>
<text x="219" y="166.2">8</text>
<text x="248.9" y="166.2">37</text>
<text x="248.9" y="163.7">38</text>
<text x="329.5" y="166.2">16</text>
<text x="329.5" y="163.7">17</text>
<text x="363.1" y="162.4">3</text>
<text x="363.1" y="165">4</text>
<text x="363.1" y="167.5">5</text>
<text x="100.2" y="168.8">5</text>
<text x="100.2" y="171.3">6</text>
<text x="100.2" y="173.9">7</text>
<text x="218.4" y="171.3">10</text>
<text x="218.4" y="173.9">11</text>
<text x="219" y="168.8">9</text>
<text x="248.9" y="173.9">34</text>
<text x="248.9" y="171.3">35</text>
<text x="248.9" y="168.8">36</text>
<text x="329.5" y="173.9">13</text>
<text x="329.5" y="171.3">14</text>
<text x="329.5" y="168.8">15</text>
<text x="363.1" y="170">6</text>
<text x="363.1" y="172.6">7</text>
<text x="218.4" y="176.4">12</text>
<text x="218.4" y="178.9">13</text>
<text x="248.9" y="178.9">32</text>
<text x="248.9" y="176.4">33</text>
<text x="329.5" y="178.9">11</text>
<text x="329.5" y="176.4">12</text>
<text x="363.1" y="175.1">8</text>
<text x="363.1" y="177.7">9</text>
<text x="218.4" y="181.5">14</text>
<text x="218.4" y="184">15</text>
<text x="248.9" y="184">30</text>
<text x="248.9" y="181.5">31</text>
<text x="329.5" y="181.5">10</text>
<text x="330.1" y="184">9</text>
<text x="362.5" y="180.2">10</text>
<text x="362.5" y="182.7">11</text>
<text x="362.5" y="185.3">12</text>
<text x="218.4" y="186.6">16</text>
<text x="218.4" y="189.1">17</text>
<text x="218.4" y="191.6">18</text>
<text x="248.9" y="191.6">27</text>
<text x="248.9" y="189.1">28</text>
<text x="248.9" y="186.6">29</text>
<text x="330.1" y="191.6">6</text>
<text x="330.1" y="189.1">7</text>
<text x="330.1" y="186.6">8</text>
<text x="362.5" y="187.8">13</text>
<text x="362.5" y="190.4">14</text>
<text x="218.4" y="194.2">19</text>
<text x="218.4" y="196.7">20</text>
<text x="248.9" y="196.7">25</text>
<text x="248.9" y="194.2">26</text>
<text x="330.1" y="196.7">4</text>
<text x="330.1" y="194.2">5</text>
<text x="362.5" y="192.9">15</text>
<text x="362.5" y="195.4">16</text>
<text x="362.5" y="198">17</text>
<text x="184.1" y="199.3">1</text>
<text x="184.1" y="201.8">2</text>
<text x="218.4" y="201.8">22</text>
<text x="218.4" y="199.3">21</text>
<text x="248.9" y="201.8">23</text>
<text x="248.9" y="199.3">24</text>
<text x="330.1" y="201.8">2</text>
<text x="330.1" y="199.3">3</text>
<text x="362.5" y="200.5">18</text>
<text x="362.5" y="203.1">19</text>
<text x="330.1" y="204.3">1</text>
<text x="362.5" y="205.6">20</text>
<text x="43.1" y="232.3">1</text>
<text x="83.7" y="233.5">1</text>
<text x="43.1" y="234.8">2</text>
<text x="43.1" y="237.4">3</text>
<text x="43.1" y="239.9">4</text>
<text x="83.7" y="236.1">2</text>
<text x="83.7" y="238.6">3</text>
<text x="43.1" y="242.4">5</text>
<text x="43.1" y="245">6</text>
<text x="83.7" y="241.2">4</text>
<text x="83.7" y="243.7">5</text>
<text x="43.1" y="247.5">7</text>
<text x="43.1" y="250.1">8</text>
<text x="83.7" y="246.2">6</text>
<text x="83.7" y="248.8">7</text>
<text x="83.7" y="251.3">8</text>
<text x="203.7" y="250.1">1</text>
<text x="42.5" y="255.1">10</text>
<text x="42.5" y="257.7">11</text>
<text x="43.1" y="252.6">9</text>
<text x="83.1" y="256.4">10</text>
<text x="83.7" y="253.9">9</text>
<text x="203.7" y="255.1">2</text>
<text x="42.5" y="260.2">12</text>
<text x="42.5" y="262.8">13</text>
<text x="83.1" y="258.9">11</text>
<text x="83.1" y="261.5">12</text>
<text x="196.1" y="261.5">2</text>
<text x="203.1" y="258.5" transform="rotate(-90 203.1 258.5)">3</text>
<text x="42.5" y="265.3">14</text>
<text x="83.1" y="264">13</text>
<text x="83.1" y="266.6">14</text>
<text x="203.1" y="266.2" transform="rotate(-90 203.1 266.2)">1</text>
</g>
<g font-size="1.3" fill="#0f0f0f">
<text x="358.6" y="58.3">IO7</text>
<text x="306" y="65.9">IO2</text>
<text x="351.9" y="62.1">SPI3_MOSI</text>
<text x="351.9" y="65.9">SPI3_MISO</text>
<text x="306" y="69.7">IO1</text>
<text x="352.7" y="69.7">SPI3_SCK</text>
<text x="204.4" y="148.5">3V3ESP</text>
<text x="204.4" y="153.5">RST</text>
<text x="255.8" y="153.5">IO44</text>
<text x="255.8" y="151">IO43</text>
<text x="44.6" y="159.9">SCL0</text>
<text x="107.2" y="158.6">IO42</text>
<text x="107.2" y="161.2">IO41</text>
<text x="204.4" y="158.6">SPI3_MISO</text>
<text x="204.4" y="161.2">SPI3_MOSI</text>
<text x="204.4" y="156.1">SPI3_SCK</text>
<text x="255.8" y="161.2">IO42</text>
<text x="257" y="156.1">IO1</text>
<text x="257" y="158.6">IO2</text>
<text x="314.9" y="158.6">RST</text>
<text x="314.9" y="156.1">3V3ESP</text>
<text x="314.9" y="161.2">SPI3_SCK</text>
<text x="370.1" y="157.4">IO43</text>
<text x="370.1" y="159.9">IO44</text>
<text x="44.5" y="162.4">SDA0</text>
<text x="107.8" y="163.7">RX1</text>
<text x="108.1" y="166.2">TX1</text>
<text x="204.4" y="163.7">IO7</text>
<text x="204.4" y="166.2">TX2</text>
<text x="255.8" y="166.2">IO40</text>
<text x="255.8" y="163.7">IO41</text>
<text x="314.9" y="163.7">SPI3_MISO</text>
<text x="314.9" y="166.2">SPI3_MOSI</text>
<text x="370.1" y="167.5">IO42</text>
<text x="371.3" y="162.4">IO1</text>
<text x="371.3" y="165">IO2</text>
<text x="107.2" y="168.8">IO39</text>
<text x="204.4" y="171.3">TX1</text>
<text x="204.4" y="173.9">RX1</text>
<text x="204.4" y="168.8">RX2</text>
<text x="255.8" y="173.9">IO37</text>
<text x="255.8" y="171.3">IO38</text>
<text x="255.8" y="168.8">IO39</text>
<text x="314.9" y="171.3">TX2</text>
<text x="314.9" y="168.8">IO7</text>
<text x="314.9" y="173.9">RX2</text>
<text x="370.1" y="170.1">IO41</text>
<text x="370.1" y="172.6">IO40</text>
<text x="204.4" y="176.4">IO8</text>
<text x="204.4" y="178.9">IO3</text>
<text x="255.8" y="178.9">IO35</text>
<text x="255.8" y="176.4">IO36</text>
<text x="314.9" y="176.4">TX1</text>
<text x="314.9" y="178.9">RX1</text>
<text x="370.1" y="177.7">IO38</text>
<text x="370.1" y="175.1">IO39</text>
<text x="204.4" y="181.5">IO46</text>
<text x="204.4" y="184">IO9</text>
<text x="255.8" y="184">IO45</text>
<text x="257" y="181.5">IO0</text>
<text x="314.9" y="181.5">IO8</text>
<text x="314.9" y="184">IO3</text>
<text x="370.1" y="182.8">IO36</text>
<text x="370.1" y="185.3">IO35</text>
<text x="370.1" y="180.2">IO37</text>
<text x="204.4" y="189.1">SPI2_MOSI</text>
<text x="204.4" y="191.6">SPI2_SCK</text>
<text x="204.4" y="186.6">IO10</text>
<text x="255.3" y="189.1">SDA0</text>
<text x="255.4" y="186.6">SCL0</text>
<text x="255.8" y="191.6">IO21</text>
<text x="314.9" y="186.6">IO46</text>
<text x="314.9" y="189.1">IO9</text>
<text x="314.9" y="191.6">IO10</text>
<text x="370.1" y="190.4">IO45</text>
<text x="371.3" y="187.8">IO0</text>
<text x="204.4" y="194.2">SPI2_MISO</text>
<text x="204.4" y="196.7">IO14</text>
<text x="255.8" y="196.7">IO19</text>
<text x="255.8" y="194.2">IO20</text>
<text x="314.9" y="194.2">SPI2_MOSI</text>
<text x="314.9" y="196.7">SPI2_SCK</text>
<text x="369.6" y="195.5">SDA0</text>
<text x="369.7" y="192.9">SCL0</text>
<text x="370.1" y="198">IO21</text>
<text x="314.9" y="201.8">IO14</text>
<text x="314.9" y="199.3">SPI2_MISO</text>
<text x="370.1" y="200.5">IO20</text>
<text x="370.1" y="203.1">IO19</text>
<text x="56.4" y="232.3">IO40</text>
<text x="97" y="233.6">IO40</text>
<text x="50.9" y="234.8">SPI2_MISO</text>
<text x="50.9" y="237.4">SPI2_MOSI</text>
<text x="56.4" y="239.9">IO21</text>
<text x="91.5" y="236.1">SPI2_MISO</text>
<text x="91.5" y="238.6">SPI2_MOSI</text>
<text x="51.7" y="242.4">SPI2_SCK</text>
<text x="92.4" y="243.7">SPI2_SCK</text>
<text x="97" y="241.2">IO21</text>
<text x="51.7" y="250.1">SPI2_SCK</text>
<text x="57.6" y="247.5">IO8</text>
<text x="92.4" y="251.3">SPI2_SCK</text>
<text x="98.2" y="248.8">IO8</text>
<text x="263.4" y="246.3">IO45</text>
<text x="50.9" y="252.6">SPI2_MOSI</text>
<text x="56.4" y="255.1">IO14</text>
<text x="57.6" y="257.7">IO9</text>
<text x="91.5" y="253.9">SPI2_MOSI</text>
<text x="97" y="256.4">IO14</text>
<text x="263.4" y="257.7">IO46</text>
<text x="56.4" y="260.2">IO10</text>
<text x="97" y="261.5">IO10</text>
<text x="98.2" y="259">IO9</text>
<text x="172.7" y="261.5">IO3</text>
<text x="263.4" y="269.1">IO38</text>
</g>
<g font-size="1" fill="#006464">
<text x="37.2" y="51.6">2</text>
<text x="37.2" y="56.6">1</text>
<text x="37.2" y="82">2</text>
<text x="82.9" y="80.8">2</text>
<text x="37.2" y="87.1">1</text>
<text x="82.9" y="85.9">1</text>
</g>
<g font-size="1" fill="#a90000">
<text x="40.1" y="50.6">2</text>
<text x="40.1" y="55.7">1</text>
<text x="40.1" y="81.1">2</text>
<text x="85.8" y="79.8">2</text>
<text x="40.1" y="86.2">1</text>
<text x="85.8" y="84.9">1</text>
</g>
</svg>
